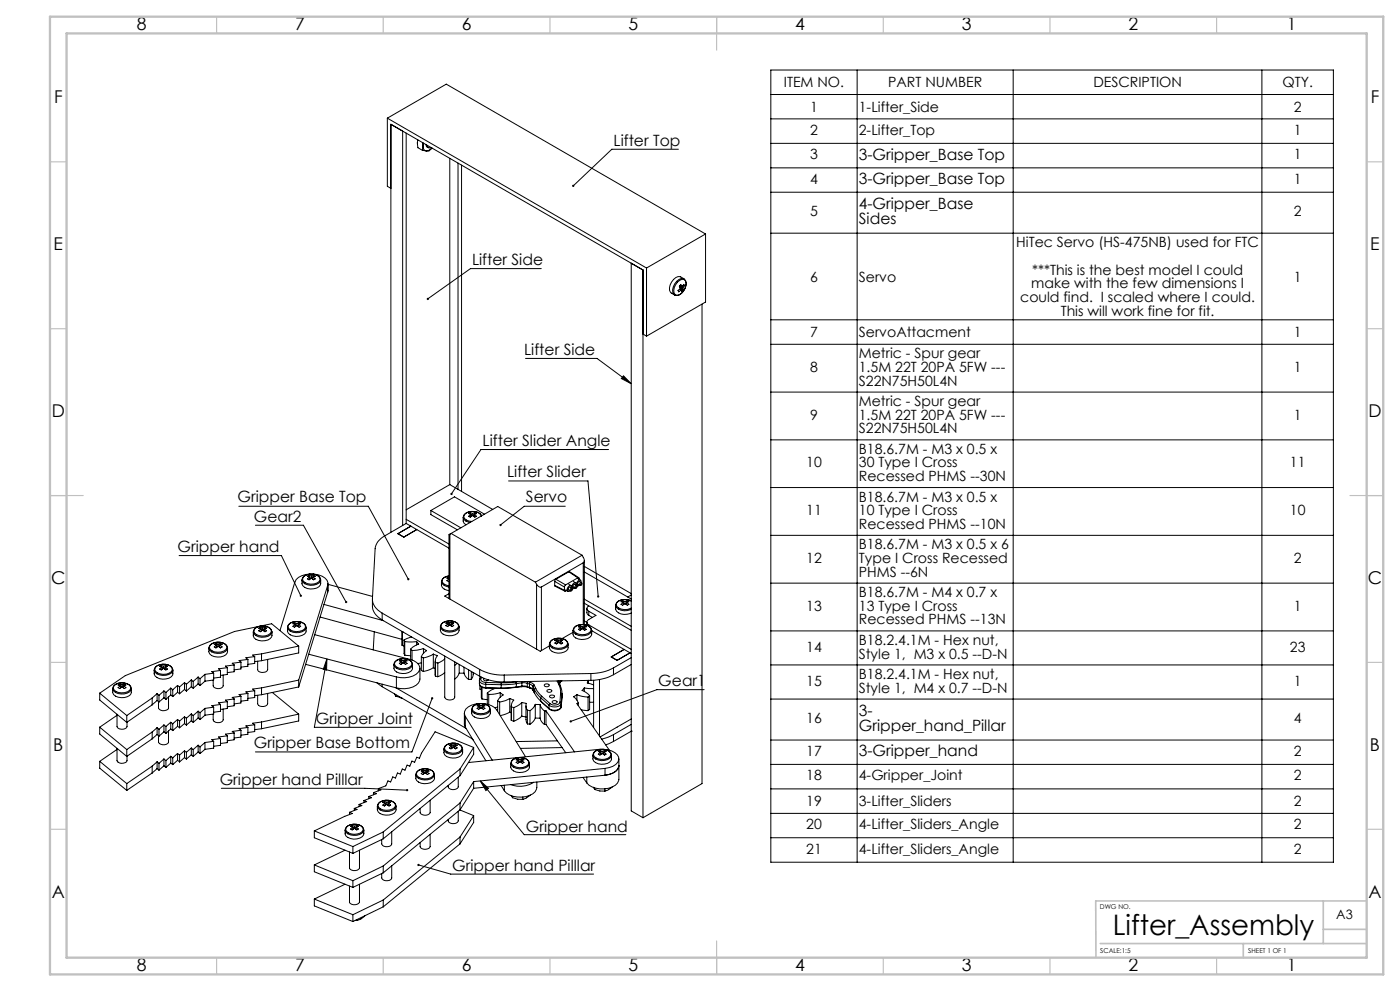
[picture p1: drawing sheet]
<svg xmlns="http://www.w3.org/2000/svg" width="420mm" height="297mm" viewBox="0 0 420 297" stroke-linecap="round" stroke-linejoin="round" font-family="sans-serif">
<g fill="none" stroke="#000" stroke-width=".3">
<path d="M116.2 35.4l17.7-10.2 77.8 44.9M116.2 35.4l77.8 44.9M116.2 35.4v20.4l1.1 .6M120.8 39.3v118.2M121.8 39.9v117M231.2 21h168.8v237.4h-168.8zM231.2 35.6h168.8M231.2 28.3h168.8M257.1 21v237.4M304 21v237.4M378.6 21v237.4M125.3 41.9l-.1 1 .2 1.4 1.3 .7"/>
<path d="M126.7 45l1.2 .2M126.8 42.8l.1 1M126.9 43.8a1.19 1.19 0 0 0 1 1.4M126.9 43.8l-.2 1.2M127 42.9l-.1 .9M127.8 43.4l.1 .4 .6 .5M127.9 45.2l.9-.2 .8-.6-.9 .8zM128.2 43.6l.3 .7 .8-.1M134.9 47.4v97.8M137.4 48.9v97.8M138.5 49.5v97.8M203.5 44.7h-19.9l-11.6 11"/>
<path d="M231.2 43h168.8M231.2 50.3h168.8M231.2 57.6h168.8M211.7 70.1v20.4l-17.7 10.2M211.7 70.1l-17.7 10.2M231.2 69.9h168.8M162.4 80.5h-21.3l-12.8 9.1M192.9 80.9v164.2M192.9 80.9l-75.6-43.7v122.3M192.9 80.9l-3.5-2v164.1l3.5 2.1M194 80.3v20.4M203 84.3a1.69 1.69 0 0 1 2.3-.6 3.2 3.2 0 0 1-.8 4.2 1.47 1.47 0 0 1-1.8 .6 1.47 1.47 0 0 1-.9-1.7l.6-1.7z"/>
<path d="M203.3 84.5l1.3-.8 .6 .1a1.96 1.96 0 0 1 .3 2.7 3.1 3.1 0 0 1-2.5 2 1.61 1.61 0 0 1-.7-2.4zM203.5 87l.1 .5M203.8 85.9l1 .5M203.9 85.7h.1M203.9 85.7l.7 .2M204 86.6l.4 .3M204 86.1l1 .8M204.4 86.9l-.8 .6M204.4 86.9l.1 .4 .5-.4M204.6 85.9v-.1a.39 .39 0 0 0-.6-.4 .39 .39 0 0 0 0 .7 .69 .69 0 0 1-.6 .9l.2 .5M204.8 86.4l.2 .5M205.2 83.5l-1-.5a2.78 2.78 0 0 0-3.2 2.4 2.06 2.06 0 0 0 1.4 3"/>
<path d="M205.3 85.6l-.5 .8M205.3 85.6l-.2-.4-.5 .7M205.3 85.6l-.4 .1M210.6 91.2v143.6l-17.7 10.3M231.2 95.8h168.8M157.7 107.4h21.4l10.3 7.6M187 112.6l2.4 2.4-3-1.6zM192.9 100.1l1.1 .6M231.2 103.2h168.8M231.2 117.5h168.8M182.6 134.7h-38.3l-8.9 13.3M231.2 131.8h168.8"/>
<path d="M71.6 151.7h38.9l12 21.9M76.6 157.4h14.4l12.8 23M121.8 156.9l-6.3 3.7a5 5 0 0 0-3 3.9l-.8 15a5 5 0 0 0 3 4.3M121.8 155.6l12.9 7.5M121.8 156.9l12.9 7.4M123.3 157.7l-3.9 2.2 1.7 1.1 3.9-2.3M129.3 153v1.2l7.9 4.6M129.3 153l9 5.2M129.3 153l7-4.1 9 5.2M134.9 145.2l-13.1 7.6M134.9 145.2l12.9 7.5M135.3 159.9l25.3 14.6"/>
<path d="M135.3 159.9l-.3 .2M135.3 159.9l14-8.1 25.3 14.6M139 155v1.3l.8 1M139 155a1.86 1.86 0 0 0 2 1.6M141.1 153.6l.7 .3M141.1 153.6l-.5 .3 .7 .3M141.1 153.6l.4 1.1M141.3 154.2l-.2 .1a.36 .36 0 0 0-.4 .3 .36 .36 0 0 0 .3 .4 .36 .36 0 0 0 .4-.3l.3-.2M141.3 154.2l.1 .6M141.8 153.9v.6M142.3 154.2l.2 .1a.36 .36 0 0 1 .3 .3 .36 .36 0 0 1-.3 .4 .36 .36 0 0 1-.4-.3l-.4-.2M142.3 154.2l-.1 .6"/>
<path d="M142.5 153.6l.4 .3-.6 .3M142.5 153.6l-.7 .3M142.5 153.6l-.4 1.1M144.4 154.7a2.95 2.95 0 0 0-3.9-1.2l-.7 .3-.5 .5-.2 .5a2.27 2.27 0 0 0 2.4 1.5M144.5 154.6a3.3 3.3 0 0 0-5.5 .1v.3M152.6 144.1h23.8l3.1 34.7M169.6 151.7h-12.3l-7.2 5.6M231.2 146.1h168.8M53.7 166.5h30.7l5.8 12M90.6 173.8a2.7 2.7 0 0 0 3.5 1.6 2.02 2.02 0 0 0 2.1-1.6 2.02 2.02 0 0 1-2.1 2.7 2.52 2.52 0 0 1-3.5-2.7zM90.6 173.8a2.63 2.63 0 0 1 3.5-1.7 2.08 2.08 0 0 1 2.1 1.7M91.4 172.6a3.5 3.5 0 0 1 4.6 .6 1.59 1.59 0 0 1-1.8 1.8 3 3 0 0 1-3.4-1.4l.1-.5z"/>
<path d="M92.7 172.4l.7 .3M92.7 172.4l-.5 .3 .7 .3M92.7 172.4l.4 1.1M92.9 173l-.2 .1a.36 .36 0 0 0-.3 .3 .36 .36 0 0 0 .3 .4 .36 .36 0 0 0 .4-.3l.3-.2M92.9 173l.1 .6M93 172a4.9 4.9 0 0 0-4.5 2.4l-4.5 14.6M93.4 172.7v.6M93.9 172a4.5 4.5 0 0 1 4.5 2.7l-.1 .7M93.9 173l.2 .1a.36 .36 0 0 1 .3 .3 .36 .36 0 0 1-.3 .4 .36 .36 0 0 1-.4-.3l-.3-.2M93.9 173l-.1 .6M94.1 172.4l.5 .3-.7 .3M94.1 172.4l-.7 .3"/>
<path d="M94.1 172.4l-.4 1.1M98.3 175.4l-8.7 28.4M98.3 175.4v2M98.3 177.4l-8.7 28.5M98.4 174.9l-.1 2.5M98.4 175.1l13.4 3.6M111.7 179.7a5.1 5.1 0 0 0 1.2 4.7l1.8 1.4M132.4 174.3a2.11 2.11 0 0 0 2.3 2.7M132.4 174.3a2.05 2.05 0 0 0 2.3 1.6M132.5 174.3a1.95 1.95 0 0 1 2.2-1.7 1.94 1.94 0 0 0-2.1 1.6 2.26 2.26 0 0 0 2.1 1.4M134.6 173h.1M134.6 173l-.5 .2 .6 .3-.2 .1a.35 .35 0 0 0-.3 .4 .35 .35 0 0 0 .5 .2"/>
<path d="M134.6 173l.1 .2M134.7 177.9l-1.3 .7 28.7 16.6 2.7-1.6M135 160.1l-.3 .1v19.2M135 160.1v19.5M160.6 174.5l.4 .6M161 175.1l.1 .2a1.16 1.16 0 0 0 1.3 .6M161 175.1v19.5M162.4 175.9v19.1M166.4 175.4v.2l3 1.6M166.4 174.2l2.9 1.7M166.4 175.4l2.9 1.5M166.4 174.2v1.2"/>
<path d="M166.8 173.6l-.4 .6M166.8 173.6l2.9 1.7M169.3 176.9l.2 .3 .4-.2M169.3 175.9v1M169.6 176.8l.7 .4M169.7 175.3l-.4 .6M170.6 175.1l.7 .4M170.6 171.4l.3-.1 2.7 1.8M170.6 171.4l-3.8 2.2M170.6 171.4l2.8 1.8M171.5 176.2v-.5a.94 .94 0 0 0-1.2 .4 .94 .94 0 0 0 .2 1.2l.5-.2M171.5 176.6l.2 .2-.3 .2z"/>
<path d="M171.6 176.2l-.5-.3a.58 .58 0 0 0-.5 .9l.5 .3M171.7 176.7v-.2a.38 .38 0 0 0-.6 0 .38 .38 0 0 0 .2 .6l.2-.1M172 174.3l.7 .4M172.4 176.2l-.7 .2M172.9 175.4v-.5a1.02 1.02 0 0 0-1.1 .2 1.02 1.02 0 0 0-.2 1.1M173.1 175.9v-.4a.42 .42 0 0 0-.6 .2 .42 .42 0 0 0 .3 .6l.1-.1M173.4 173.2h.3v.4M173.4 173.2l-3.7 2.1M173.4 173.5l.7 .4M173.8 175.4l-.7 .2M174.3 174.6v-.5l-.4-.3-.8 .6-.1 1-.5-.3a.58 .58 0 0 0-.5 .9l.5 .3M174.4 174.6l-.5-.3a.56 .56 0 0 0-.5 .9l.5 .3"/>
<path d="M174.5 175v-.3a.48 .48 0 0 0-.6 .2 .48 .48 0 0 0 .1 .6l.3-.1M174.6 166.4l.4 .6a1.19 1.19 0 0 1 0 1.7M174.6 166.4l-14 8.1M175 168.7l-12.6 7.2M175 168.7v18.5M175.3 168v19.2M175.3 169.8l14.1 8.1M175.3 179.6l14.1 8.1M175.3 171.4l14.1 8.1M189.4 178.3l-1.1 .6M231.2 160.4h168.8M231.2 174.8h168.8"/>
<path d="M47 199.6a3.5 3.5 0 0 1 4.6 .6 1.58 1.58 0 0 1-1.7 1.8 3.1 3.1 0 0 1-3.5-1.3l.2-.6zM48.4 199.5l.7 .2M48.4 199.5l-.5 .2 .6 .3M48.4 199.5l.4 1M48.5 200l-.6 .5 .5 .3 .7-.5M48.5 200l.1 .6M49.1 199.7v.6M49.6 200l.1 .1a.35 .35 0 0 1 .4 .3 .35 .35 0 0 1-.3 .4 .35 .35 0 0 1-.4-.3l-.3-.2M49.6 200l-.1 .6M49.7 199.5l.5 .2-.6 .3M49.7 199.5l-.6 .2M49.7 199.5l-.3 1"/>
<path d="M62.7 194.2a2.18 2.18 0 0 0 2.5 2.7 2.34 2.34 0 0 0 3.1-2.7M63.4 193a3.5 3.5 0 0 1 4.6 .6 1.59 1.59 0 0 1-1.7 1.8 2.91 2.91 0 0 1-3.5-1.4zM64.8 192.8l.6 .3M64.8 192.8l-.5 .3 .6 .3M64.8 192.8l.4 1.1M64.9 193.4l-.1 .1a.35 .35 0 0 0-.4 .3 .35 .35 0 0 0 .3 .4 .35 .35 0 0 0 .4-.3l.3-.2M64.9 193.4l.2 .6M65.4 193.1v.6M66 193.4l.1 .1a.35 .35 0 0 1 .4 .3 .35 .35 0 0 1-.3 .4 .35 .35 0 0 1-.4-.3l-.4-.2M66 193.4l-.1 .6M66.1 192.8l.5 .3-.6 .3M66.1 192.8l-.7 .3"/>
<path d="M66.1 192.8l-.3 1.1M68.2 194.2l.1-.1a3.3 3.3 0 0 0-5.6-.3v.4M68.3 194.2a2.99 2.99 0 0 1-4 1.5 1.8 1.8 0 0 1-1.6-1.5M70.2 199.3l-2.6 .3 .6 .5M70.2 199.3v2l-2 .3M72.3 198.4l-2.6 .4 .5 .5M72.3 198.4v2.1l-2.1 .3M74.4 197.6l-2.7 .4 .6 .4M74.4 197.6v2.1l-2.1 .3M76 189.4a2.7 2.7 0 0 0 3.5 1.5 2.12 2.12 0 0 0 2.1-1.5 2.02 2.02 0 0 1-2.1 2.6 2.64 2.64 0 0 1-3.5-1.5zM76 189.4a2.63 2.63 0 0 1 3.4-1.8 2.18 2.18 0 0 1 2.2 1.8M76.4 196.8l-2.6 .3 .6 .5"/>
<path d="M76.4 196.8v2l-2 .3M76.8 188.1a3.6 3.6 0 0 1 4.6 .7 1.64 1.64 0 0 1-1.8 1.8 3 3 0 0 1-3.4-1.4l.1-.6zM78.1 188l.7 .2M78.1 188l-.5 .3 .7 .2M78.1 188l.4 1M78.3 188.5l-.2 .2a.35 .35 0 0 0-.3 .3 .35 .35 0 0 0 .3 .4 .35 .35 0 0 0 .4-.3l.3-.3M78.3 188.5l.1 .6M78.5 196l-2.7 .3 .6 .5M78.5 196v2M78.5 198l-2.1 .3M78.8 188.2v.6M79.3 188.5l.2 .2a.35 .35 0 0 1 .3 .3 .35 .35 0 0 1-.3 .4 .35 .35 0 0 1-.4-.3l-.3-.3"/>
<path d="M79.3 188.5l-.1 .6M79.5 188l.5 .3-.7 .2M79.5 188l-.7 .2M79.5 188l-.4 1M80.3 197.6v3.1a1.76 1.76 0 0 1-3 0v-2.5M86.3 188a2.65 2.65 0 0 1 3.4-1.7 2.09 2.09 0 0 1 2.1 1.7M86.3 188v1.1a2.69 2.69 0 0 0 3.4 1.6 2.07 2.07 0 0 0 2.1-2.7M86.3 188a2.69 2.69 0 0 0 3.4 1.6 2.02 2.02 0 0 0 2.1-1.6M87 186.8a3.5 3.5 0 0 1 4.6 .6 1.54 1.54 0 0 1-1.7 1.8 3 3 0 0 1-3.5-1.3l.1-.6zM88.4 186.6l.6 .3M88.4 186.6l-.5 .3 .6 .3M88.4 186.6l.4 1.1"/>
<path d="M88.5 187.2l-.2 .2a.33 .33 0 0 0-.2 .5 .33 .33 0 0 0 .6-.2l.3-.2M88.5 187.2l.1 .6M89 186.9v.6M89.6 187.2l.1 .1a.35 .35 0 0 1 .4 .3 .35 .35 0 0 1-.3 .4 .35 .35 0 0 1-.4-.3l-.4-.2M89.6 187.2l-.1 .6M89.6 193.6l-8.1-6.7-11.2 2.4-32.7 13.2-7.7 5.2M89.6 193.6l-11.1 2.4M89.6 193.6v2.1l-11.1 2.3M89.7 186.6l.5 .3-.6 .3M89.7 186.6l-.7 .3M89.7 186.6l-.4 1.1M91.7 199.1l27.2 7.1"/>
<path d="M92.6 196.1l26.3 6.8M94.4 190.2l28.6 7.4a3.1 3.1 0 0 1 2.9 3.1 5.4 5.4 0 0 1-5.7 2.4l-1.3-.2M96 184.9l24.7 6.7M97.2 181.1l17.8 4.9M98.1 197.5l-3.8 20.5h29.1M98.1 197.5l-.1 3.3-1-.2zM112.3 189.3l-.3 5.5M114.7 183.8l29.2 16.8M114.7 183.8v2M114.7 185.8l29.2 16.9M118.2 199.1v1.2a2.69 2.69 0 0 0 3.5 1.5 2.08 2.08 0 0 0 2.1-2.7M118.5 198.3a3.6 3.6 0 0 1 5 .2 1.16 1.16 0 0 1-.2 1.6 4.1 4.1 0 0 1-4.9-.3 1.16 1.16 0 0 1 .1-1.5z"/>
<path d="M119 197.9a3.5 3.5 0 0 1 4.5 .6 1.64 1.64 0 0 1-1.7 1.8 2.97 2.97 0 0 1-3.5-1.3l.2-.6zM120.3 197.8l.7 .2M120.3 197.8l-.5 .2 .6 .3M120.3 197.8l.4 1M120.4 198.3l-.1 .1a.34 .34 0 0 0-.4 .4 .34 .34 0 0 0 .3 .3 .34 .34 0 0 0 .4-.2l.4-.3M120.4 198.3l.1 .6M120.7 193.4l.5 .2M120.7 193.3v.1M121 198v.6M121.1 189.5l-.4-.3v4.2M121.2 191.8l.2 .5M121.2 191.8v4.1l.2 .5"/>
<path d="M121.4 192.3h3.6M121.4 196.4l1.8 .1M121.4 192.3v4.1M121.5 198.3l.1 .1a.34 .34 0 0 1 .4 .3 .34 .34 0 0 1-.3 .4 .34 .34 0 0 1-.4-.2l-.3-.3M121.5 198.3l-.1 .6M121.6 197.8l.5 .2-.6 .3M121.6 197.8l-.6 .2M121.6 197.8l-.4 1M123.2 194.6l.4 .3M123.2 194.6v3.1M123.5 190.9l-2.3 .9M123.6 194.9v2.9"/>
<path d="M125 192.3l.6 .7-1.7 .9-.7 .7M125 192.3v1M126.4 196.8l.6 .4M126.4 196.8v4.1l.6 .4M126.4 198.6l-1 .3M127 197.2v4.1M127 194.3l1 .7-1 .9-.6 .9M127 194.3l-1.6 .5-1.8 .1M127 194.3v1.5M130 196l1.2 .5a2.05 2.05 0 0 0-.5 2.1l.6 .1M130 196l-1.7 .8-1.3 .4M130 196v4.1"/>
<path d="M130.6 198.2v4.4M131.3 198.7v4.1M132.1 187.8a2.18 2.18 0 0 0 2.6 2.7 2.71 2.71 0 0 0 3-1.6v-1.1M132.1 187.8a2.69 2.69 0 0 0 3.5 1.6 2.02 2.02 0 0 0 2.1-1.6M132.2 187.8a2.65 2.65 0 0 1 3.4-1.7l.8 .2a1.76 1.76 0 0 1 1.3 1.5M132.9 186.6a3.5 3.5 0 0 1 4.6 .6 1.58 1.58 0 0 1-1.7 1.8 3.1 3.1 0 0 1-3.5-1.4l.1-.5zM133.4 196.6v12.3a1.72 1.72 0 0 0 3 0v-10.5M133.4 197.4l-2.1 1.3M134.2 186.4l.7 .3M134.2 186.4l-.5 .3 .7 .3M134.2 186.4l.5 1.1M134.4 187l-.2 .1a.34 .34 0 0 0-.3 .5 .34 .34 0 0 0 .6 0l.4-.3"/>
<path d="M134.4 187l.1 .6M134.9 186.7v.6M135.5 187l.1 .1a.34 .34 0 0 1 .4 .3 .34 .34 0 0 1-.3 .4 .34 .34 0 0 1-.4-.3l-.4-.2M135.5 187l-.2 .6M135.6 186.4l.5 .3-.6 .3M135.6 186.4l-.7 .3M135.6 186.4l-.4 1.1M137.2 198.8l-.8 .6M137.8 199.1v2.7M139.2 200v1.8M164.8 193a2 2 0 0 0 1.6 2.6 3 3 0 0 0 4-1.5v-1.1M164.8 193a2.77 2.77 0 0 0 3.5 1.6 2.02 2.02 0 0 0 2.1-1.6"/>
<path d="M164.9 193a2.65 2.65 0 0 1 3.4-1.7 2.08 2.08 0 0 1 2.1 1.7M165.6 191.8a3.5 3.5 0 0 1 4.6 .6 1.54 1.54 0 0 1-1.7 1.8 3 3 0 0 1-3.5-1.3l.1-.6zM167 191.6l.6 .3M167 191.6l-.6 .3 .7 .3M167 191.6l.4 1.1M167.1 192.2l-.7 .5 .6 .3 .6-.5M167.1 192.2l.1 .6M167.6 191.9v.6M168.2 192.2l.1 .1a.35 .35 0 0 1 .4 .3 .35 .35 0 0 1-.3 .4 .35 .35 0 0 1-.4-.3l-.4-.2M168.2 192.2l-.1 .6M168.3 191.6l.5 .3-.6 .3M168.3 191.6l-.7 .3"/>
<path d="M168.3 191.6l-.4 1.1M171.9 188.9a2.7 2.7 0 0 0 3.5 1.6 2.12 2.12 0 0 0 2.1-1.6 2.02 2.02 0 0 1-2.1 2.7 2.64 2.64 0 0 1-3.5-1.6zM171.9 189.5l-3.3 1.9M171.9 188.9a2.58 2.58 0 0 1 3.5-1.7 2.18 2.18 0 0 1 2.1 1.7M172.7 187.7a3.6 3.6 0 0 1 4.6 .6 1.64 1.64 0 0 1-1.8 1.8 3 3 0 0 1-3.4-1.3l.1-.6zM174 187.6l.7 .2M174 187.6l-.5 .3 .7 .2M174 187.6l.4 1M174.2 188.1l-.2 .1a.35 .35 0 0 0-.3 .4 .35 .35 0 0 0 .3 .3 .35 .35 0 0 0 .4-.2l.3-.3M174.2 188.1l.1 .6M174.7 187.8v.6M175.2 188.1l.2 .1a.35 .35 0 0 1 .3 .4 .35 .35 0 0 1-.3 .3 .35 .35 0 0 1-.4-.2l-.3-.3"/>
<path d="M175.2 188.1l-.1 .6M175.3 186.1l.8 .4M175.3 180.8l14.1 8.1M175.4 187.6l.5 .3-.7 .2M175.4 187.6l-.7 .2M175.4 187.6l-.4 1M176.1 182.4v1.4l.5 .6M176.1 186.5v.9M176.1 187.1l-.4 .2M176.6 183.2l2.2 1.2-2.2 1.3a.87 .87 0 0 0-.5 .8 .87 .87 0 0 0 .5 .8M176.6 181.6a.87 .87 0 0 0-.5 .8 .87 .87 0 0 0 .5 .8M176.6 187.3l12.8 7.3"/>
<path d="M176.6 183.2v1.2M176.6 187.3v.4M176.6 184.4l1.1 .6M177.5 189l11.9 6.9M184.7 181.4a2.65 2.65 0 0 1 3.5-1.7l1.2 .4a3.6 3.6 0 0 0-4.4 .6l-.1 .6a3.2 3.2 0 0 0 4.5 .9M186.8 180.1l.7 .2M186.8 180.1l-.5 .2 .7 .3M186.8 180.1l.4 1M187 180.6l-.2 .1a.34 .34 0 0 0-.4 .3 .34 .34 0 0 0 .3 .4 .34 .34 0 0 0 .4-.2l.4-.3M187 180.6l.1 .6M187.3 194.6l-3.9 2.3 1.7 1 3.9-2.3M187.5 180.3v.6"/>
<path d="M188 180.6l.2 .1a.35 .35 0 0 1 .3 .4 .35 .35 0 0 1-.3 .3 .35 .35 0 0 1-.4-.3l-.3-.2M188 180.6l-.1 .6M188.2 180.1l.5 .2-.7 .3M188.2 180.1l-.7 .2M188.2 180.1l-.4 1M189.4 182.6a4 4 0 0 1-4.4-.5l-.3-.7a2.2 2.2 0 0 0 2.6 2.7l2.1-.4M189.4 197.1l-5.4 3.1M189.4 199.1l-5.4 3.1M231.2 189.1h168.8M231.2 199.3h168.8M29.9 207.7l8.1 6.8M29.9 207.7v2.1l8.1 6.7"/>
<path d="M29.9 217.9v2.1l8.1 6.7M29.9 217.9l8.1 6.7M33.8 206.4a2.17 2.17 0 0 0 2.6 2.7 2.74 2.74 0 0 0 3-1.6v-1.1M33.8 206.4a2.77 2.77 0 0 0 3.5 1.6 2.02 2.02 0 0 0 2.1-1.6M33.8 206.4a2.63 2.63 0 0 1 3.5-1.7 2.01 2.01 0 0 1 2.1 1.7M34.6 205.2a3.5 3.5 0 0 1 4.6 .6 1.58 1.58 0 0 1-1.8 1.8 2.95 2.95 0 0 1-3.4-1.4zM35.1 214.1v3.6a1.73 1.73 0 0 0 3 0v-1.3M35.1 214.4l-5.2 3.5M35.9 205l.7 .2M35.9 205l-.5 .3 .7 .3M35.9 205l.4 1.1M36.1 205.6l-.3 .1a.32 .32 0 0 0-.2 .6 .32 .32 0 0 0 .6-.1l.4-.4"/>
<path d="M36.1 205.6l.1 .6M36.6 205.2v.6M37.1 205.6l.2 .1a.36 .36 0 0 1 .3 .3 .36 .36 0 0 1-.3 .4 .36 .36 0 0 1-.4-.3l-.3-.3M37.1 205.6l-.1 .6M37.3 205l.5 .3-.7 .3M37.3 205l-.7 .2M37.3 205l-.4 1.1M38 214.5v2M45.6 209.2l-7.6 5.3M45.6 209.2v2M45.6 219.4v2M45.6 211.2l-7.6 5.3"/>
<path d="M45.6 219.4l-7.6 5.2M46.2 200.8a2.2 2.2 0 0 0 2.6 2.7 2.71 2.71 0 0 0 3.1-1.6v-1.1M46.2 200.8a2.77 2.77 0 0 0 3.6 1.6 2.02 2.02 0 0 0 2.1-1.6M46.3 200.8a2.65 2.65 0 0 1 3.4-1.7 2.08 2.08 0 0 1 2.1 1.7M47.1 207.9l.6 .5M47.1 207.9l-1.5 1.3M47.1 207.9v2M47.1 218.1v2M47.1 209.9l-1.5 1.3M47.1 209.9l.6 .5M47.1 218.1l.6 .5M47.1 218.1l-1.5 1.3"/>
<path d="M47.7 208.4v2M47.7 218.6v2M49.2 207.1l.6 .4M49.2 207.1l-1.5 1.3M49.2 207.1v2M49.2 217.3v2M49.2 209.1l-1.5 1.3M49.2 209.1l.6 .5M49.2 217.3l.6 .4M49.2 217.3l-1.5 1.3M49.2 219.3l-1.5 1.3M49.2 219.3l.6 .5"/>
<path d="M49.8 207.5v2.1M49.8 217.7v2.1M50.6 219.1v3.3a1.72 1.72 0 0 1-3 0v-1.9M50.6 208.9v3.2a1.72 1.72 0 0 1-3 0v-1.8M51.2 206.2l.6 .5M51.2 206.2l-1.4 1.3M51.2 206.2v2.1M51.2 216.5v2M51.2 208.3l-1.4 1.3M51.2 208.3l.6 .5M51.2 216.5l.6 .4M51.2 216.5l-1.4 1.2"/>
<path d="M51.2 218.5l-1.4 1.3M51.2 218.5l.6 .5M51.8 206.7v2.1M51.8 216.9v2.1M53.3 205.4l.6 .5M53.3 205.4l-1.5 1.3M53.3 205.4v2.1M53.3 215.6v2.1M53.3 207.5l-1.5 1.3M53.3 207.5l.6 .4M53.3 215.6l.6 .5M53.3 215.6l-1.5 1.3"/>
<path d="M53.3 217.7l-1.5 1.3M53.3 217.7l.6 .4M53.9 205.9v2M53.9 216.1v2M55.4 204.6l.5 .5M55.4 204.6l-1.5 1.3M55.4 204.6v2M55.4 214.8v2M55.4 206.6l-1.5 1.3M55.4 206.6l.5 .5M55.4 214.8l.5 .5M55.4 214.8l-1.5 1.3"/>
<path d="M55.4 216.8l-1.5 1.3M55.4 216.8l.5 .5M55.9 205.1v2M55.9 215.3v2M57.4 203.8l.6 .4M57.4 203.8l-1.5 1.3M57.4 203.8v2M57.4 214v2M57.4 205.8l-1.5 1.3M57.4 205.8l.6 .5M57.4 214l.6 .5M57.4 214l-1.5 1.3"/>
<path d="M57.4 216l-1.5 1.3M57.4 216l.6 .5M58 204.2v2.1M58 214.5v2M59.4 202.9l.6 .5M59.4 202.9l-1.4 1.3M59.4 202.9v2.1M59.4 213.1v2.1M59.4 205l-1.4 1.3M59.4 205l.6 .5M59.4 213.1l.6 .5M59.4 213.1l-1.4 1.4"/>
<path d="M59.4 215.2l-1.4 1.3M59.4 215.2l.6 .4M60 203.4v2.1M60 213.6v2M61.5 202.1l-1.5 1.3M61.5 202.1v2M61.5 212.3v2M61.5 204.1l-1.5 1.4M61.5 212.3l-1.5 1.3M61.5 214.3l-1.5 1.3M64.1 201.8l-2.6 .3M64.1 201.8v2l-2.6 .3"/>
<path d="M64.1 211.9v2.1l-2.6 .3M64.1 211.9l-2.6 .4M66.1 200.9l-2.6 .4 .6 .5M66.1 200.9v2l-2 .3M66.1 211.1v2.1l-2 .3M66.1 211.1l-2.6 .4 .6 .4M67 212.5v3.2a1.72 1.72 0 0 1-3 0v-1.7M67 202.3v3.2a1.72 1.72 0 0 1-3 0v-1.7M68.2 200.1l-2.6 .3 .5 .5M68.2 200.1v2l-2.1 .3M68.2 210.3v2l-2.1 .3M68.2 210.3l-2.6 .3 .5 .5"/>
<path d="M70.2 209.5v2l-2 .3M70.2 219.7v2l-2 .3M70.2 219.7l-2.6 .3 .6 .5M70.2 209.5l-2.6 .3 .6 .5M72.3 208.7v2l-2.1 .3M72.3 218.9v2l-2.1 .3M72.3 218.9l-2.6 .3 .5 .5M72.3 208.7l-2.6 .3 .5 .5M74.4 207.8v2.1l-2.1 .2M74.4 218v2.1l-2.1 .2M74.4 218l-2.7 .4 .6 .5M74.4 207.8l-2.7 .4 .6 .5"/>
<path d="M76.4 207v2.1l-2 .2M76.4 217.2v2l-2 .3M76.4 217.2l-2.6 .4 .6 .4M76.4 207l-2.6 .4 .6 .4M78.5 206.2v2M78.5 216.4v2M78.5 216.4l-2.7 .3 .6 .5M78.5 218.4l-2.1 .3M78.5 206.2l-2.7 .3 .6 .5M78.5 208.2l-2.1 .3M80.3 207.8v3.1a1.72 1.72 0 0 1-3 0v-2.5M81.7 207.5l7.9 6.5"/>
<path d="M89.6 203.8v2.1M89.6 214v2.1l-11.1 2.3M89.6 214l-11.1 2.4M89.6 203.8l-11.1 2.4M89.6 205.9l-11.1 2.3M113.1 204.6l1.6 1.2M114.7 205v.8M114.7 205.8l27 15.6M118.3 207.9l.4 .7M118.7 208.6l1.6 .5M118.7 208.1v.5M118.7 206.1l21.1 12.2"/>
<path d="M118.9 202.9v3.3M119.9 209l.8 .3M126 200.3v3.2a3.3 3.3 0 0 1-3.3 2.7l-1.2 .2-2.6-.2M129.6 209.3l-6 16.1h-47M130 200.1l-1.7 .8-1.3 .4M130 200.1l.6 .2M130.6 202.2v.4M130.6 202.6l.7 .2M133.4 201.5l-2.1 1.3M137.8 201.8l-.7 1.2-.7 .5M137.8 201.8h1.4M139.2 201.8l.5 .9 .9 1"/>
<path d="M139.3 213.7v3.5l.3 .7M139.6 214.7l8.1 13.1M139.6 214.7v3.2M139.6 217.9l6.2 10.1M140.6 200.8v2.9M141.4 203.6l-.8 .1M141.4 201.2v2.4M141.5 212.6a1.97 1.97 0 0 0 1.6 2.6 2.99 2.99 0 0 0 4-1.5v-1.1M141.5 212.6a2.64 2.64 0 0 0 3.5 1.6 2.03 2.03 0 0 0 2.1-1.6M142 201.5l-.1 1.1-.5 1M142.3 211.4a3.5 3.5 0 0 1 4.6 .6 1.59 1.59 0 0 1-1.8 1.8 2.91 2.91 0 0 1-3.4-1.4l.1-.5zM143.6 211.2l.7 .3"/>
<path d="M143.6 211.2l-.5 .3 .7 .3M143.6 211.2l.4 1.1M143.7 210.9a3.9 3.9 0 0 0-4.4 3.1l.3 .7M143.8 211.8l-.2 .1a.35 .35 0 0 0-.3 .3 .35 .35 0 0 0 .3 .4 .35 .35 0 0 0 .4-.3l.3-.2M143.8 211.8l.1 .6M143.8 204.9a1.59 1.59 0 0 0 1.9 1.3M143.8 203.9a1.58 1.58 0 0 0 1.9 1.2M143.8 204.9a1.58 1.58 0 0 0 1.9 1.2M143.8 203.9v1M143.9 200.6a14.1 14.1 0 0 0 7.4 1.7M143.9 202.7a15.1 15.1 0 0 0 7.4 1.7M143.9 200.6v2.1"/>
<path d="M144 205.4v1.1l.4 .2M144 202.7v.7M144.3 211.5v.6M144.4 210.9a6.1 6.1 0 0 1 4.6 1.9l8.7 14M144.4 205.8v3.2l.2 .5M144.5 202.9l-.7 1M144.6 203a.7 .7 0 0 0-.4 .8 .7 .7 0 0 0 .6 .5l1 .2M144.6 209.5l1.6 .2M144.6 205.9v3.6M144.8 211.8l.2 .1a.35 .35 0 0 1 .3 .3 .35 .35 0 0 1-.3 .4 .35 .35 0 0 1-.4-.3l-.3-.2M144.8 211.8l-.1 .6M145 211.2l.5 .3-.7 .3"/>
<path d="M145 211.2l-.7 .3M145 211.2l-.4 1.1M145.3 203.3l-.1 .1a.71 .71 0 0 0 .5 .7 .71 .71 0 0 0 .8-.3M145.7 206.1v.1M145.7 206.2l4.7 .1M145.7 205.1l4.7 .1M145.7 206.1l4.7 .1M145.7 205.1v1M145.8 204.5l-.1 .6M145.8 204.5l4.6 .1M146.2 207.7l.4 .4M146.2 207.7v3.4"/>
<path d="M146.6 208.1v3.1M147.1 212.6v-.1a3.2 3.2 0 0 0-5.2-.7l-.4 .9M148.2 206.3v.1M148.5 206.3l-1.2 .6-1.1 .8M149.3 210.1l.6 .3M149.3 211.9l-.9 .2M149.3 210.1v3.1M149.9 210.4v3.8M150.1 207.6l.9 .7-1.1 .8-.6 1M150.1 207.6l-3.5 .5M150.1 207.6v1.3M150.4 204.6v.6"/>
<path d="M150.4 206.2v.1M150.4 205.2v1M151.3 202.3v2.1M152.9 209.3l1.2 .5-.2 .3a2.01 2.01 0 0 0-.4 1.8l.6 .2M152.9 209.3l-1.3 .7-1.7 .4M152.9 213.4l-2.8 1.1M152.9 213.4l.5 .2M152.9 209.3v4.1M153.4 211.6v4.3l.7 .2M154.1 212.1v4M154.8 204.4l-4.4 .2M154.8 204.4l.1 .5"/>
<path d="M154.9 206.1l-4.5 .2M154.9 204.9l-4.5 .3M154.9 205.9l-4.5 .3M154.9 205.9v.2M154.9 204.9v1M155.2 204.3l-.4 .1M156.5 205.8l1.8 .1M156.5 210.5l.6 .1a.62 .62 0 0 1 .7 .2 .62 .62 0 0 1 0 .8l.4 1.3M156.5 210.5l-.7 .7-1.7 .9M156.5 214.6l-1 .9-1.4 .6M156.5 214.6l1.4 .3M156.5 204.3l.1 .3"/>
<path d="M156.5 205.8l-1.6 .3M156.5 210.5v4.1M156.6 204.6l1.6 .2M156.6 205.6l1.6 .2M156.6 205.6l-.1 .2M156.6 204.6l-1.7 .3M156.6 204.6v1M156.6 205.6l-1.7 .3M157.8 211.6v4.1l.4 1.3M158.2 204.8l.7 .2M158.2 205.8l.7 .2M158.2 205.8l.1 .1"/>
<path d="M158.2 204.8v1M158.2 212.9l.8 .1M158.2 217h.8M158.2 212.9v4.1M158.3 205.9l.6 .3M158.3 204.2l.1 .1M158.4 204.3l.6 .2M158.4 204.3l-.2 .5M158.9 205l1 .7M158.9 206l1 .7M158.9 206v.2M158.9 205v1"/>
<path d="M158.9 206.2l1 .6M158.9 206.2h.1M159 213v4M159 204.5l1.3 .8M159 204.5l-.1 .5M159.9 206.7v.1M159.9 205.7l.4 1M159.9 206.7l.4 1M159.9 205.7v1M159.9 206.8l.4 .9M160.3 205.3l-.4 .4M160.3 205.3l.4 1"/>
<path d="M160.3 206.7l.8 1.3 1.1 1.1M160.3 207.7l1.9 2.4M160.3 206.7v1M160.6 211.1h1.4M160.6 211.1l-.6 1-1 .9M160.6 215.2l-.6 1-1 .8M160.6 215.2h1.4M160.6 211.1v4.1M160.7 206.3l.8 1.2 1 1.2M160.7 206.3l-.4 .4M162 211.1l.5 1.1 .8 .9M162 215.2a3 3 0 0 0 1.3 1.9"/>
<path d="M162 211.1v4.1M162.2 210.1l2.6 2.4M162.2 209.1l2.5 2.2M162.2 210.1l2.5 2.2M162.2 209.1v1M162.5 208.7l-.3 .4M162.5 208.7l2.5 2.2M163.3 217.1h.5M163.3 213.1v4M163.4 205.2a.71 .71 0 0 1 .8-.3 .71 .71 0 0 1 .5 .7 .71 .71 0 0 1-.8 .3 .71 .71 0 0 1-.5-.7zM163.8 213l-.5 .1M163.8 213l8.6 12.4"/>
<path d="M163.8 213v4.1M163.8 217.1l5.9 8.5M164.1 206.8a.72 .72 0 0 1 .9-.2 .72 .72 0 0 1 .5 .7 .71 .71 0 0 1-.9 .2 .71 .71 0 0 1-.5-.7zM164.7 212.3l.1 .2M164.7 211.3v1M165 208.5a.71 .71 0 0 1 .8-.3 .71 .71 0 0 1 .5 .7 .72 .72 0 0 1-.8 .3 .72 .72 0 0 1-.5-.7zM165 210.9l-.3 .4M165.7 210.2a.71 .71 0 0 1 .8-.3 .71 .71 0 0 1 .5 .7 .71 .71 0 0 1-.8 .3 .71 .71 0 0 1-.5-.7zM167.1 204.1l.1 .2M167.2 204.3l.4 .1 .4 1M167.2 204.3l.5 .9M167.5 204.1v.1"/>
<path d="M167.7 205.2l.4 1.3 .1 1.3M167.7 205.2l.3 .2M167.8 204.7h.1M167.9 204.6l-.2 .1M167.9 204.6l-.1 .1M167.9 204.1v.5M168 210.4a2.03 2.03 0 0 1-3 .5M168 210.4l.4 .4M168 205.4l.6 1.7v1M168.2 207.8l.4 .3M168.2 204.3l-.4 .4M168.2 207.8l-.2 2.6"/>
<path d="M168.2 204.2l-.3 .4M168.2 204.2v.1M168.2 204v.2M168.4 211.8a2.36 2.36 0 0 1-3.6 .7M168.4 210.8a2.49 2.49 0 0 1-3.7 .5M168.4 211.7a2.46 2.46 0 0 1-3.7 .6M168.4 204l-.2 .2M168.4 210.8v1M168.6 209.1l-.2 2.7M168.6 208.1l-.2 2.7M168.6 208.1v1M168.6 204l-.4 .3"/>
<path d="M168.6 207.7v1.4M173.1 208.2l1.6 .5 1.7 .2M173.1 208.2l-1.1 .6 1 .9 .5 1M173.1 208.2v1.6M173.5 210.7l-.4 .2 9.7 13.9M173.5 210.7v.7M174.3 212.7l2.1 .3M175.3 206.2l2.8 .2M175.3 206.2l-.7 .7 1.4 .7 .9 .9M175.3 206.2v1M176.4 208.9v4.1M176.5 203.9l-.3 .8 1.9 .6"/>
<path d="M176.5 203.9v.8M176.9 208.5l-.5 .4M176.9 208.5v4.1l-.5 .4M176.9 210.5h1.2M177.3 201.9l-26 .4M177.3 201.9v2M177.3 203.9l-26 .5M178.1 203.9v14.1M179.8 203.7v16.9M184 200.2a13.9 13.9 0 0 1-6.7 1.7M184 202.2a15 15 0 0 1-6.7 1.7M184 200.2v2"/>
<path d="M189.4 219.1h.1M189.4 215.5l-9.4 5.4M189.4 217.1l-5.4 3.1M189.4 219.1l-5.4 3.1M211.2 206.7h-14.1l-25.9 9.5M231.2 209.5h168.8M29.9 228.2v2l8.1 6.7M29.9 228.2l8.1 6.6M35.1 224.3v3.6a1.7 1.7 0 0 0 3 0v-1.3M35.1 224.6l-5.2 3.6M38 224.6v2.1M38 234.8v2.1"/>
<path d="M45.6 229.6v2.1M45.6 229.6l-7.6 5.2M45.6 231.7l-7.6 5.2M45.6 221.4l-7.6 5.3M47.1 228.3v2.1M47.1 228.3l.6 .5M47.1 228.3l-1.5 1.3M47.1 230.4l-1.5 1.3M47.1 230.4l.6 .4M47.1 220.1l-1.5 1.3M47.1 220.1l.6 .5M47.7 228.8v2"/>
<path d="M49.2 227.5v2M49.2 227.5l.6 .5M49.2 227.5l-1.5 1.3M49.2 229.5l-1.5 1.3M49.2 229.5l.6 .5M49.8 228v2M51.2 226.7v2M51.2 226.7l.6 .4M51.2 226.7l-1.4 1.3M51.2 228.7l-1.4 1.3M51.2 228.7l.6 .5M51.8 227.1v2.1"/>
<path d="M53.3 225.8v2.1M53.3 225.8l.6 .5M53.3 225.8l-1.5 1.3M53.3 227.9l-1.5 1.3M53.3 227.9l.6 .4M53.9 226.3v2M55.4 225v2M55.4 225l.5 .5M55.4 225l-1.5 1.3M55.4 227l-1.5 1.3M55.4 227l.5 .5M55.9 225.5v2"/>
<path d="M57.4 224.2v2M57.4 224.2l.6 .4M57.4 224.2l-1.5 1.3M57.4 226.2l-1.5 1.3M57.4 226.2l.6 .5M58 224.6v2.1M59.4 223.3v2.1M59.4 223.3l.6 .5M59.4 223.3l-1.4 1.3M59.4 225.4l-1.4 1.3M59.4 225.4l.6 .4M60 223.8v2"/>
<path d="M61.5 222.5v2.1M61.5 222.5l-1.5 1.3M61.5 224.6l-1.5 1.2M64.1 222.2v2l-2.6 .4M64.1 222.2l-2.6 .3M66.1 221.3v2.1l-2 .3M66.1 221.3l-2.6 .4 .6 .5M66.4 236.3h43l12.7 .5M68.2 220.5v2.1l-2.1 .2M68.2 220.5l-2.6 .4 .5 .4M109.2 239.9l.8 .3-2.3 .9M109.2 239.9v.7"/>
<path d="M110.6 238.7l.8 .4-2.2 .8M110.6 238.7v.7M112 237.6l.9 .3-2.3 .8M112 237.6v.6M113.5 236.4l.8 .3-2.3 .9M113.5 236.4v.6M124.7 232.2a1.68 1.68 0 0 0 1.7 1.4 3 3 0 0 0 4-1.4 2.02 2.02 0 0 1-2.1 2.6 2.7 2.7 0 0 1-3.6-1.5zM124.8 232.2a2.58 2.58 0 0 1 3.4-1.8 2.18 2.18 0 0 1 2.1 1.8M125.5 230.9a3.6 3.6 0 0 1 4.6 .7 1.64 1.64 0 0 1-1.7 1.8 3 3 0 0 1-3.5-1.4l.2-.6zM126.9 230.8l.6 .2M126.9 230.8l-.5 .3 .6 .2M126.9 230.8l.3 1"/>
<path d="M127 231.3l-.1 .1a.35 .35 0 0 0-.4 .3 .35 .35 0 0 0 .3 .4 .35 .35 0 0 0 .4-.3l.3-.2M127 231.3l.1 .6M127.5 231v.6M128.1 231.3l.6 .5-.5 .3-.7-.5M128.1 231.3l-.1 .6M128.2 230.8l.5 .3-.6 .2M128.2 230.8l-.7 .2M128.2 230.8l-.4 1M129 239.9v3.5a1.7 1.7 0 0 1-3 0v-1.1M133.2 224.5a1.97 1.97 0 0 0 1.6 2.5 2.99 2.99 0 0 0 4-1.4v-1.1M133.2 224.5a2.64 2.64 0 0 0 3.5 1.5 2.12 2.12 0 0 0 2.1-1.5M133.2 224.5a2.58 2.58 0 0 1 3.4-1.8l1.5 .6 .4 .5 .2 .7"/>
<path d="M133.9 223.3a3.5 3.5 0 0 1 4.6 .6 1.64 1.64 0 0 1-1.7 1.8 3 3 0 0 1-3.5-1.4l.2-.6zM135.3 223.1l.7 .2M135.3 223.1l-.5 .3 .7 .2M135.3 223.1l.4 1.1M135.5 223.6l-.2 .2a.35 .35 0 0 0-.4 .3 .35 .35 0 0 0 .4 .4 .35 .35 0 0 0 .3-.3l.4-.3M135.5 223.6l.1 .6M136 223.3v.6M136.5 223.6l.2 .2a.35 .35 0 0 1 .3 .3 .35 .35 0 0 1-.3 .4 .35 .35 0 0 1-.4-.3l-.3-.3M136.5 223.6l-.1 .6M136.7 223.1l.5 .3-.7 .2M136.7 223.1l-.7 .2M136.7 223.1l-.5 1.1"/>
<path d="M137.5 232.9v2.9a1.73 1.73 0 0 1-3 0v-.4M138 230.5l-23 18.8M138 230.5v2M138 232.5l-23 18.9M141.6 221.4l.4 .4M142.1 224l-4.1 6.5M142.1 224l-11.6-4.7-4.1 6.4-.6 1.6-.8-.4-.6 1.6-.8-.4-.7 1.5-.8-.3-.6 1.5-.8-.3-.6 1.5-.9-.3-.6 1.5-.8-.4-.6 1.5-.8-.3-.7 1.5-2.2 .9M142.1 224v2.1l-4.1 6.4M142.1 234.2v2.1M142.1 234.2l-4.1 6.5M142.1 236.3l-4.1 6.4M144.1 234l2.4 2.3-.7 .6z"/>
<path d="M144.1 234l13.2 16.2h30.4M150.4 235.4l.9 1.6M151.3 235.3v1.7M153.2 228.8a2.77 2.77 0 0 0 3.5 1.6 2.02 2.02 0 0 0 2.1-1.6v1.1a2.99 2.99 0 0 1-4 1.5 1.99 1.99 0 0 1-1.6-2.6zM153.2 228.8a2.65 2.65 0 0 1 3.5-1.7 2.08 2.08 0 0 1 2.1 1.7M153.4 238.4l.4 .7M153.5 228.1a3.4 3.4 0 0 1 5.1 .1 1.58 1.58 0 0 1-1.7 1.8 3.1 3.1 0 0 1-3.5-1.4zM153.8 239.1l1.5 .4 1.5 .1M153.8 238.6v.5M155.4 227.4l.6 .3M155.4 227.4l-.6 .3 .7 .3M155.4 227.4l.4 1.1"/>
<path d="M155.5 228l-.7 .5 .6 .3 .6-.5M155.5 228l.1 .6M156 227.7v.6M156.6 228l.1 .1a.35 .35 0 0 1 .4 .3 .35 .35 0 0 1-.3 .4 .35 .35 0 0 1-.4-.3l-.4-.2M156.6 228l-.1 .6M156.7 227.4l.5 .3-.6 .3M156.7 227.4l-.7 .3M156.7 227.4l-.4 1.1M156.8 238.9v.7M159.1 238.3l-1.1 .8-1.2 .5M160.1 234.5a7.4 7.4 0 0 1-6.9 .7M161 234.4a3.5 3.5 0 0 1-3.3 4.4 6.4 6.4 0 0 1-6.4-1.8"/>
<path d="M167.2 222l-12.3 .2M168.6 224l-12.5 .3M174.9 233l1.1 1.6M176 232.9v1.7M177.9 226.3v1.1a2.7 2.7 0 0 0 3.5 1.6 2.07 2.07 0 0 0 2-2.7M177.9 226.3a2.7 2.7 0 0 0 3.5 1.6 2.02 2.02 0 0 0 2-1.6M177.9 226.3a2.58 2.58 0 0 1 3.4-1.7 2.18 2.18 0 0 1 2.1 1.7M178 235.9l.4 .7M178.2 225.6a3.5 3.5 0 0 1 5 .1 1.64 1.64 0 0 1-1.7 1.8 3 3 0 0 1-3.5-1.3zM178.4 236.6l1.6 .5h1.5M178.4 236.1v.5M180 225l.7 .2"/>
<path d="M180 225l-.5 .2 .6 .3M180 225l.4 1M180.1 225.5l-.1 .1a.35 .35 0 0 0-.4 .3 .35 .35 0 0 0 .3 .4 .35 .35 0 0 0 .4-.3l.4-.2M180.1 225.5l.1 .6M180.3 224.5l-39.8 4M180.7 225.2v.6M180.8 224.5a5.1 5.1 0 0 1 4.8 2.4 2.47 2.47 0 0 1-1.7 2.8l-2.4 .6M181.2 225.5l.2 .2a.33 .33 0 0 1 .2 .5 .33 .33 0 0 1-.6-.2l-.3-.2M181.2 225.5l-.1 .6M181.3 225l.5 .2-.6 .3M181.3 225l-.6 .2M181.3 225l-.4 1"/>
<path d="M181.5 236.4v.7M181.5 232.3a4 4 0 0 0 4.2-2.8 3 3 0 0 1-2.9 2.6zM181.5 230.3v2M181.5 230.3l-39.4 3.9M181.5 232.3l-39.4 4M183.7 235.8l-1.4 1-.8 .3M184 220.2l-1.4 .7-2.1 .6M184 222.2l-2.3 1M184 220.2v2M185.7 227.4v6.2a4 4 0 0 1-4.4 2.8 6.3 6.3 0 0 1-5.3-1.8M231.2 221.8h168.8M231.2 229.1h168.8"/>
<path d="M231.2 236.4h168.8M94.3 249l11.6 4.7M94.3 249v2.1l11.6 4.7M94.3 259.2v2.1l11.6 4.7M94.3 259.2l11.6 4.7M103.5 254.8l-9.2 4.4M103.5 248.8v1.1a2.7 2.7 0 0 0 3.6 1.5 2.11 2.11 0 0 0 2-2.6M103.5 248.8a1.68 1.68 0 0 0 1.7 1.4 3 3 0 0 0 3.9-1.4M103.6 248.8a2.63 2.63 0 0 1 3.4-1.8 2.18 2.18 0 0 1 2.1 1.8M104.3 247.5a3.6 3.6 0 0 1 4.6 .7 1.6 1.6 0 0 1-1.7 1.7 2.95 2.95 0 0 1-3.5-1.3l.2-.6zM104.8 243.4v.7M104.8 243.4l.9 .4-2.3 .8-9.1 4.4"/>
<path d="M105.7 247.4l.6 .2M105.7 247.4l-.5 .3 .6 .2M105.7 247.4l.3 1M105.8 247.9l-.1 .1a.36 .36 0 0 0-.4 .4 .36 .36 0 0 0 .3 .4 .36 .36 0 0 0 .4-.3l.3-.3M105.8 247.9l.1 .6M105.9 253.7v2.1M106.3 242.3l.8 .3-2.3 .8M106.3 242.3v.6M106.3 247.6v.6M106.9 247.9l.1 .1a.36 .36 0 0 1 .4 .4 .36 .36 0 0 1-.3 .4 .36 .36 0 0 1-.4-.3l-.4-.3M106.9 247.9l-.1 .6M107 247.4l.5 .3-.6 .2"/>
<path d="M107 247.4l-.7 .2M107 247.4l-.4 1M107.7 241.1l.8 .3-2.2 .9M107.7 241.1v.6M107.8 254.8v5.3a1.73 1.73 0 0 1-3 0v-4.8M113.2 241.6a2.77 2.77 0 0 0 3.5 1.6 1.95 1.95 0 0 0 2.1-1.8 3.2 3.2 0 0 0-5.2-.7l-.4 .9M113.2 241.6a2.18 2.18 0 0 0 2.6 2.7 2.74 2.74 0 0 0 3-1.6v-1.1M114 240.4a3.4 3.4 0 0 1 4.6 .6 1.58 1.58 0 0 1-1.8 1.8 2.95 2.95 0 0 1-3.4-1.4zM115 249.3l-9.1 4.4M115 249.3v2.1M115 259.5v2.1M115 251.4l-9.1 4.4"/>
<path d="M115 259.5l-9.1 4.4M115.3 240.2l.7 .2M115.3 240.2l-.5 .3 .7 .3M115.3 240.2l.4 1.1M115.5 240.8l-.2 .1a.34 .34 0 0 0-.3 .5 .34 .34 0 0 0 .6 0l.4-.4M115.5 240.8l.1 .5M116 240.4v.6M116.5 240.8l.2 .1a.35 .35 0 0 1 .4 .2 .35 .35 0 0 1-.2 .4 .35 .35 0 0 1-.4-.1l-.5-.4M116.5 240.8l-.1 .5M116.7 240.2l.5 .3-.7 .3M116.7 240.2l-.7 .2M116.7 240.2l-.4 1.1"/>
<path d="M117.5 259.5v3.6a1.73 1.73 0 0 1-3 0v-1.3M117.5 249.3v3.6a1.73 1.73 0 0 1-3 0v-1.3M125.6 259.2l9.6 2.8h42.9M129 250v3.7a1.74 1.74 0 0 1-3 0v-1.2M137.5 243.1v2.9a1.73 1.73 0 0 1-3 0v-.4M138 242.7l4.1 1.7M138 240.7v2M138 250.9v2M138 250.9l-23 18.8M138 252.9l-23 18.9M138 240.7l-23 18.8M138 242.7l-23 18.9"/>
<path d="M142.1 244.4v2.1l-4.1 6.4M142.1 244.4l-4.1 6.5M231.2 243.8h168.8M231.2 251.1h168.8M94.3 269.4v2.1l11.6 4.7M94.3 269.4l11.6 4.7M103.5 265l-9.2 4.4M105.9 263.9v2.1M105.9 274.1v2.1M106.6 275.8l.6 .1M107.2 275.6v.3M107.8 265v5.3a1.73 1.73 0 0 1-3 0v-4.7"/>
<path d="M109.4 274.5l-1.1 .9-1.1 .5M115 269.7v2.1M115 269.7l-9.1 4.4M115 271.8l-9.1 4.4M115 261.6l-9.1 4.4"/>
<circle cx="172.9" cy="175.9" r=".22"/>
<circle cx="174.3" cy="175.1" r=".22"/>
</g>
<g fill="none" stroke="#c0c0c0" stroke-width=".35">
<path d="M65 5v5M115 5v5M165 5v5M215 5v10M265 5v5M315 5v5M365 5v5M15 48.5h5M410 48.5h5M15 98.5h5M410 98.5h5M15 148.5h10"/>
<path d="M405 148.5h10M15 198.5h5M410 198.5h5M15 248.5h5M410 248.5h5M65 287v5M115 287v5M165 287v5M215 282v10M265 287v5M315 287v5M365 287v5"/>
</g>
<path d="M397 270v12.8M397 278.5h13M410 270h-81.3l.1 17M330.1 282.8h79.9M373 282.8v4.2" fill="none" stroke="#c0c0c0" stroke-width=".5"/>
<path d="M15 5h400v287h-400zM20 10h390v277h-390z" fill="none" stroke="#c0c0c0" stroke-width=".7"/>
<path d="M187 112.6l2.4 2.4-3-1.6zM171.7 55.5v.4l.3-.2-.3 .2a.34 .34 0 0 0 .5 0 .34 .34 0 0 0-.1-.5 .34 .34 0 0 0-.4 .1zM128.1 89.3v.5l.2-.2-.2 .2a.34 .34 0 0 0 .4 .1 .34 .34 0 0 0 .1-.5 .34 .34 0 0 0-.5-.1zM149.9 157.1v.4l.2-.2-.2 .2a.34 .34 0 0 0 .5 .1 .34 .34 0 0 0 0-.5 .34 .34 0 0 0-.5 0zM90 178.3v.5l.4 .1-.2-.4 .2 .4 .1-.2v-.4zM144.1 234l2.4 2.3-.7 .6zM121.9 236.5a.34 .34 0 0 0 .1 .6 .34 .34 0 0 0 .5-.3h-.4h.4l-.2-.3zM125.2 259l.4 .2-.4-.1a.34 .34 0 0 0 .4 .4 .34 .34 0 0 0 .2-.5 .34 .34 0 0 0-.6 0zM98.1 197.5l-.1 3.3-1-.2zM171 215.9l-.1 .4 .3-.1-.3 .1a.35 .35 0 0 0 .5 .2 .35 .35 0 0 0 .1-.5 .35 .35 0 0 0-.5-.1zM103.6 180.2v.5h.4l-.2-.3 .2 .3 .1-.1v-.4zM122.2 173.4v.3l.5 .2-.2-.3 .2 .3 .1-.5zM129.5 208.9a.35 .35 0 0 0-.1 .6 .35 .35 0 0 0 .5 0 .35 .35 0 0 0-.1-.6l-.2 .4 .2-.4zM135.2 147.8v.5l.2-.3-.1 .3a.34 .34 0 0 0 .4-.1 .34 .34 0 0 0 0-.4 .34 .34 0 0 0-.5 0zM179.2 178.6v.4l.3 .1v-.3v.3a.34 .34 0 0 0 .2-.5 .34 .34 0 0 0-.5 0z" fill="#000"/>
<text font-size="8.5" x="333.8" y="280.1">Lifter_Assembly</text>
<g font-size="5.3">
<text x="41" y="9">8</text>
<text x="88.5" y="9">7</text>
<text x="138.5" y="9">6</text>
<text x="188.5" y="9">5</text>
<text x="238.5" y="9">4</text>
<text x="288.5" y="9">3</text>
<text x="338.5" y="9">2</text>
<text x="386" y="9">1</text>
<text x="16.2" y="30.8">F</text>
<text x="411.2" y="30.8">F</text>
<text x="16.1" y="75">E</text>
<text x="411.1" y="75">E</text>
<text x="15.5" y="125">D</text>
<text x="410.5" y="125">D</text>
<text x="15.4" y="175">C</text>
<text x="410.4" y="175">C</text>
<text x="16" y="225">B</text>
<text x="411" y="225">B</text>
<text x="15.5" y="269.3">A</text>
<text x="410.5" y="269.3">A</text>
<text x="41" y="291">8</text>
<text x="88.5" y="291">7</text>
<text x="138.5" y="291">6</text>
<text x="188.5" y="291">5</text>
<text x="238.5" y="291">4</text>
<text x="288.5" y="291">3</text>
<text x="338.5" y="291">2</text>
<text x="386" y="291">1</text>
</g>
<g font-size="4.7">
<text x="184.1" y="43.6">Lifter Top</text>
<text x="257.6" y="47.9">3-Gripper_Base Top</text>
<text x="257.6" y="55.2">3-Gripper_Base Top</text>
<text x="257.6" y="62.7">4-Gripper_Base</text>
<text x="257.6" y="67.3">Sides</text>
<text x="141.6" y="79.4">Lifter Side</text>
<text x="157.2" y="106.3">Lifter Side</text>
<text x="144.8" y="133.7">Lifter Slider Angle</text>
<text x="152.1" y="143">Lifter Slider</text>
<text x="71.2" y="150.6">Gripper Base Top</text>
<text x="157.8" y="150.6">Servo</text>
<text x="76.2" y="156.3">Gear2</text>
<text x="53.3" y="165.4">Gripper hand</text>
<text x="197.5" y="205.6">Gear1</text>
<text x="257.6" y="214.6">3-</text>
<text x="94.8" y="216.9">Gripper Joint</text>
<text x="257.6" y="219.1">Gripper_hand_Pillar</text>
<text x="76.2" y="224.3">Gripper Base Bottom</text>
<text x="257.6" y="226.7">3-Gripper_hand</text>
<text x="65.9" y="235.1">Gripper hand Pilllar</text>
<text x="157.8" y="249.2">Gripper hand</text>
<text x="135.6" y="261">Gripper hand Pilllar</text>
</g>
<g font-size="4.2">
<text x="235.2" y="26.2">ITEM NO.</text>
<text x="266.4" y="26.2">PART NUMBER</text>
<text x="328" y="26.2">DESCRIPTION</text>
<text x="384.7" y="26.2">QTY.</text>
<text x="243" y="33.5">1</text>
<text x="257.7" y="33.5">1-Lifter_Side</text>
<text x="388.1" y="33.5">2</text>
<text x="243" y="40.4">2</text>
<text x="257.7" y="40.4">2-Lifter_Top</text>
<text x="388.1" y="40.4">1</text>
<text x="243" y="47.7">3</text>
<text x="388.1" y="47.7">1</text>
<text x="243" y="55.1">4</text>
<text x="388.1" y="55.1">1</text>
<text x="243" y="64.9">5</text>
<text x="388.1" y="64.9">2</text>
<text x="304.9" y="74.1">HiTec Servo (HS-475NB) used for FTC</text>
<text x="309.6" y="82.3">***This is the best model I could</text>
<text x="243" y="84.4">6</text>
<text x="257.6" y="84.4">Servo</text>
<text x="309.4" y="86.5">make with the few dimensions I</text>
<text x="388.1" y="84.4">1</text>
<text x="306.1" y="90.6">could find. I scaled where I could.</text>
<text x="318.2" y="94.7">This will work fine for fit.</text>
<text x="243" y="101">7</text>
<text x="257.7" y="101">ServoAttacment</text>
<text x="388.1" y="101">1</text>
<text x="257.7" y="107.4">Metric - Spur gear</text>
<text x="243" y="111.5">8</text>
<text x="257.7" y="111.5">1.5M 22T 20PA 5FW ---</text>
<text x="388.1" y="111.5">1</text>
<text x="257.7" y="115.6">S22N75H50L4N</text>
<text x="243" y="125.8">9</text>
<text x="257.7" y="121.7">Metric - Spur gear</text>
<text x="257.7" y="125.8">1.5M 22T 20PA 5FW ---</text>
<text x="388.1" y="125.8">1</text>
<text x="257.7" y="129.9">S22N75H50L4N</text>
<text x="257.7" y="136">B18.6.7M - M3 x 0.5 x</text>
<text x="241.9" y="140.1">10</text>
<text x="257.7" y="140.1">30 Type I Cross</text>
<text x="387" y="140.1">11</text>
<text x="257.7" y="144.2">Recessed PHMS --30N</text>
<text x="241.9" y="154.4">11</text>
<text x="257.7" y="150.3">B18.6.7M - M3 x 0.5 x</text>
<text x="257.7" y="154.4">10 Type I Cross</text>
<text x="387" y="154.4">10</text>
<text x="257.7" y="158.5">Recessed PHMS --10N</text>
<text x="257.7" y="164.6">B18.6.7M - M3 x 0.5 x 6</text>
<text x="241.9" y="168.7">12</text>
<text x="257.7" y="168.7">Type I Cross Recessed</text>
<text x="257.7" y="172.8">PHMS --6N</text>
<text x="388.1" y="168.7">2</text>
<text x="257.7" y="178.9">B18.6.7M - M4 x 0.7 x</text>
<text x="241.9" y="183.1">13</text>
<text x="257.7" y="183.1">13 Type I Cross</text>
<text x="388.1" y="183.1">1</text>
<text x="257.7" y="187.2">Recessed PHMS --13N</text>
<text x="241.9" y="195.3">14</text>
<text x="257.7" y="193.3">B18.2.4.1M - Hex nut,</text>
<text x="257.7" y="197.4">Style 1, M3 x 0.5 --D-N</text>
<text x="387" y="195.3">23</text>
<text x="257.7" y="203.5">B18.2.4.1M - Hex nut,</text>
<text x="241.9" y="205.5">15</text>
<text x="257.7" y="207.6">Style 1, M4 x 0.7 --D-N</text>
<text x="388.1" y="205.5">1</text>
<text x="241.9" y="216.8">16</text>
<text x="388.1" y="216.8">4</text>
<text x="241.9" y="226.6">17</text>
<text x="388.1" y="226.6">2</text>
<text x="241.9" y="233.9">18</text>
<text x="257.6" y="233.9">4-Gripper_Joint</text>
<text x="388.1" y="233.9">2</text>
<text x="241.9" y="241.6">19</text>
<text x="257.6" y="241.6">3-Lifter_Sliders</text>
<text x="388.1" y="241.6">2</text>
<text x="241.9" y="248.5">20</text>
<text x="257.6" y="248.5">4-Lifter_Sliders_Angle</text>
<text x="388.1" y="248.5">2</text>
<text x="241.9" y="255.9">21</text>
<text x="257.6" y="255.9">4-Lifter_Sliders_Angle</text>
<text x="388.1" y="255.9">2</text>
</g>
<text font-size="3.9" x="400.9" y="275.5">A3</text>
<g font-size="2">
<text x="330" y="272.5">DWG NO.</text>
<text x="330.1" y="285.6">SCALE:1:5</text>
<text x="374.5" y="285.6">SHEET 1 OF 1</text>
</g>
</svg>
